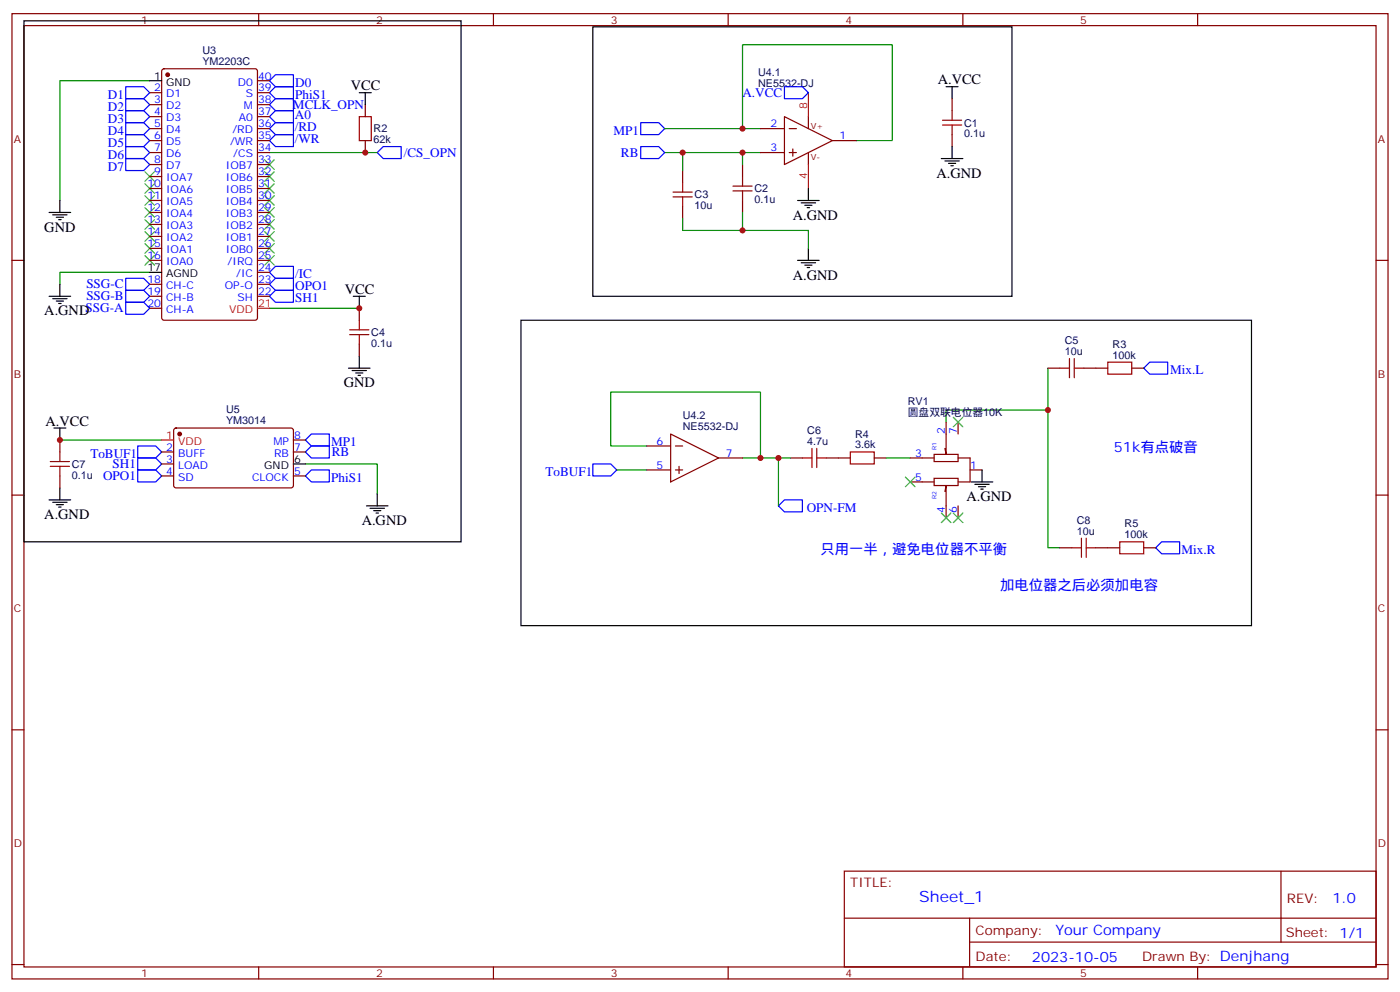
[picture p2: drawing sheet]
<svg xmlns="http://www.w3.org/2000/svg" width="412mm" height="292mm" viewBox="0 0 412 292" stroke-linecap="round" stroke-linejoin="round" font-family="sans-serif">
<g fill="none" stroke="#870000" stroke-width=".35">
<path d="M3.5 4h405.4v284.4h-405.4zM7.1 7.5h398.2v277.3h-398.2zM76.2 4v3.5M145.3 4v3.5M214.5 4v3.5M283.6 4v3.5M352.8 4v3.5M44.1 37.9h3.5M44.1 27.3h3.5M44.1 30.8h3.5M44.1 34.4h3.5M47.9 20.5l.4-.3h26.8l.7 .5v72.9l-.4 .7h-27.1l-.6-.4-.1-72.9z"/>
<path d="M75.8 37.9h3.6M75.8 27.3h3.6M75.8 30.8h3.6M75.8 34.4h3.6M75.8 23.8h3.6M107.6 30.8v3.6M224 37.9h7.1M231.1 34.4l14.1 7-14.1 7.1zM232.5 37.9h2.1M238.1 34.4v3.5M280.5 29.1v3.5M280.5 39.7v3.5"/>
<path d="M44.1 44.9h3.5M44.1 41.4h3.5M44.1 48.5h3.5M44.1 52h3.5M44.1 55.5h3.5M44.1 59.1h3.5M75.8 44.9h3.6M75.8 41.4h3.6M75.8 48.5h3.6M75.8 52h3.6M75.8 55.5h3.6M75.8 59.1h3.6"/>
<path d="M107.6 41.4v3.5M201.1 50.2v3.6M218.7 48.5v3.5M218.7 59.1v3.5M224 44.9h7.1M232.5 44.9h2.1M233.5 43.9v2.1M238.1 44.9v3.6M245.2 41.4h7M3.5 76.7h3.6M44.1 76.7h3.5M44.1 62.6h3.5"/>
<path d="M44.1 66.1h3.5M44.1 69.6h3.5M44.1 73.2h3.5M75.8 76.7h3.6M75.8 62.6h3.6M75.8 66.1h3.6M75.8 69.6h3.6M75.8 73.2h3.6M201.1 60.8v3.5M405.3 76.7h3.6M44.1 83.7h3.5M44.1 87.3h3.5"/>
<path d="M44.1 90.8h3.5M75.8 83.7h3.6M75.8 87.3h3.6M75.8 80.2h3.6M105.8 90.8v3.5M105.8 101.4v3.5M308.7 108.4h3.5M319.3 108.4h7M333.4 108.4h3.5M17.6 129.6v3.5M47.6 133.1h3.6M47.6 136.7h3.6"/>
<path d="M51.4 126.3l.5-.2h34.1l.4 .7v16.5l-.7 .4h-34.1l-.4-.7v-16.2zM86.4 133.1h3.6M86.4 129.6h3.6M190.5 131.4h7.1M190.5 138.4h7.1M197.6 127.8l14.1 7.1-14.1 7.1zM199 131.4h2.1M199 138.4h2.1M200 137.4v2.1M211.7 134.9h7M232.8 134.9h3.6M243.4 134.9h7.1"/>
<path d="M257.5 134.9h3.6M268.1 134.9h7.1M275.2 133.8h7v2.2h-7zM278.7 124.3v9.5l-.4-1.7M282.2 134.9h3.6v7.1h-3.6M282.2 124.3v3.5M285.8 138.4h3.5M3.5 145.8h3.6M17.6 140.2v3.5M47.6 140.2h3.6M86.4 140.2h3.6M268.1 142h7.1"/>
<path d="M275.2 140.9h7v2.1h-7zM278.3 144.8l.4-1.8v9.5M282.2 149v3.5M405.3 145.8h3.6M312.2 161.4h3.5M322.8 161.4h7M336.9 161.4h3.5M3.5 215h3.6M405.3 215h3.6M248.7 256.6h156.6v28.2h-156.6zM377.3 256.6v20.9M248.7 270.5h156.5"/>
<path d="M285.6 277.5h119.6M285.6 270.5v14.1M3.5 284.1h3.6M76.2 284.8v3.6M145.3 284.8v3.6M214.5 284.8v3.6M283.6 284.8v3.6M352.8 284.8v3.6M405.3 284.1h3.6"/>
</g>
<g fill="none" stroke="#00f" stroke-width=".35">
<path d="M37 39.7h5.3l1.8 1.7-1.8 1.8h-5.3zM37 36.1h5.3l1.8 1.8-1.8 1.8h-5.3zM37 32.6h5.3l1.8 1.8-1.8 1.7h-5.3zM37 29.1h5.3l1.8 1.7-1.8 1.8h-5.3zM37 25.5h5.3l1.8 1.8-1.8 1.8h-5.3zM79.4 37.9l1.7-1.8h5.3v3.6h-5.3zM79.4 34.4l1.7-1.8h5.3v3.5h-5.3zM79.4 30.8l1.7-1.7h5.3v3.5h-5.3zM79.4 27.3l1.7-1.8h5.3v3.6h-5.3zM79.4 23.8l1.7-1.8h5.3v3.5h-5.3zM188.7 36.1h5.3l1.8 1.8-1.8 1.8h-5.3zM231.1 25.5h5.3l1.7 1.8-1.7 1.8h-5.3z"/>
<path d="M37 46.7h5.3l1.8 1.8-1.8 1.7h-5.3zM37 43.2h5.3l1.8 1.7-1.8 1.8h-5.3zM79.4 41.4l1.7-1.7h5.3v3.5h-5.3zM111.1 44.9l1.8-1.7h5.3v3.5h-5.3zM188.7 43.2h5.3l1.8 1.7-1.8 1.8h-5.3zM81.1 78.5h5.3v3.5h-5.3l-1.7-1.8zM37 89h5.3l1.8 1.8-1.8 1.8h-5.3zM37 85.5h5.3l1.8 1.8-1.8 1.7h-5.3zM37 82h5.3l1.8 1.7-1.8 1.8h-5.3zM81.1 85.5h5.3v3.5h-5.3l-1.7-1.7zM81.1 82h5.3v3.5h-5.3l-1.7-1.8zM338.7 106.7h5.3v3.5h-5.3l-1.8-1.8z"/>
<path d="M40.6 134.9h5.3l1.7 1.8-1.7 1.7h-5.3zM40.6 138.4h5.3l1.7 1.8-1.7 1.8h-5.3zM40.6 131.4h5.3l1.7 1.7-1.7 1.8h-5.3zM91.7 131.4h5.3v3.5h-5.3l-1.7-1.8zM91.7 127.8h5.3v3.6h-5.3l-1.7-1.8zM91.7 138.4h5.3v3.6h-5.3l-1.7-1.8zM174.6 136.7h5.3l1.8 1.7-1.8 1.8h-5.3zM231.1 147.2h5.3v3.6h-5.3l-1.8-1.8zM342.2 159.6h5.3v3.5h-5.3l-1.8-1.7z"/>
</g>
<g fill="none" stroke="#000" stroke-width=".35">
<path d="M7.1 6.1h128.7v153.5h-128.7zM174.6 7.9h123.5v79.4h-123.5zM44.1 23.8h3.5M105.8 27.3h3.6M107.6 27.3v3.5M278.7 25.5h3.5M280.5 25.5v3.6M17.6 59.1v3.5M234.9 59.1h6.4M236 59.8h4.2M238.1 55.5v3.6M277.3 46.7h6.3"/>
<path d="M278.3 47.4h4.3M279.4 48.1h2.1M280.1 48.8h.7M280.5 43.2v3.5M14.5 62.6h6.3M15.5 63.3h4.3M16.6 64h2.1M17.3 64.7h.7M234.9 76.7h6.4M236 77.4h4.2M237.1 78.1h2.1M237.1 60.5h2.1"/>
<path d="M237.8 78.8h.7M237.8 61.2h.7M238.1 73.2v3.5M14.5 87.3h6.3M15.5 88h4.3M16.6 88.7h2.1M17.3 89.4h.7M17.6 83.7v3.6M44.1 80.2h3.5M104.1 87.3h3.5M105.8 87.3v3.5M153.5 94.3h215.2v90h-215.2z"/>
<path d="M102.7 108.4h6.3M103.7 109.1h4.2M104.8 109.9h2.1M105.5 110.6h.7M105.8 104.9v3.5M15.9 126.1h3.5M17.6 126.1v3.5M86.4 136.7h3.6M289.3 138.4v3.6M14.5 147.2h6.3M15.5 148h4.3M16.6 148.7h2.1"/>
<path d="M17.3 149.4h.7M17.6 143.7v3.5M107.9 149h6.4M109 149.7h4.2M110.1 150.4h2.1M110.8 151.1h.7M111.1 145.5v3.5M286.1 142h6.4M287.2 142.7h4.2M288.2 143.4h2.1M288.9 144.1h.7"/>
</g>
<g fill="none" stroke="#a10000" stroke-width=".35">
<path d="M105.8 34.4h3.6v7h-3.6zM277.6 35.4h5.7M277.6 36.8h5.7M280.5 32.6v2.8M280.5 36.8v2.9M198.3 56.6h5.6M198.3 58h5.6M201.1 53.8v2.8M201.1 58v2.8M215.9 56.2h5.6M215.9 54.8h5.6M218.7 52v2.8"/>
<path d="M218.7 56.2v2.9M103 98.6h5.7M103 97.2h5.7M105.8 94.3v2.9M105.8 98.6v2.8M312.2 108.4h2.8M315 105.6v5.7M316.4 108.4h2.9M316.4 105.6v5.7M326.3 106.7h7.1v3.5h-7.1zM14.8 137.4h5.7M14.8 136h5.7"/>
<path d="M17.6 133.1v2.9M17.6 137.4v2.8M236.4 134.9h2.8M239.2 132.1v5.6M240.6 132.1v5.6M240.6 134.9h2.8M250.5 133.1h7v3.6h-7zM318.6 158.5v5.7M320 158.5v5.7M329.8 159.6h7.1v3.5h-7.1zM315.7 161.4h2.9M320 161.4h2.8"/>
</g>
<g fill="none" stroke="#008700" stroke-width=".35">
<path d="M44.1 23.8h-26.5v35.3M195.8 37.9h28.2M218.7 37.9v-24.7h44.1v28.2h-10.6M79.4 44.9h31.7M195.8 44.9h28.2M201.1 44.9v5.3M218.7 44.9v3.6M218.7 62.6v5.3h-17.6v-3.6M218.7 67.9h19.4v5.3M44.1 80.2h-26.5v3.5M79.4 90.8h26.4M308.7 108.4v12.4h-30v3.5"/>
<path d="M17.6 129.6h30M90 136.7h21.1v8.8M181.7 138.4h8.8M190.5 131.4h-10.6v-15.9h44.1v19.4h-5.3M224 134.9h8.8M229.3 134.9v14.1M261.1 134.9h7M308.7 120.8v40.6h3.5"/>
</g>
<g fill="none" stroke="#3c3" stroke-width=".35">
<path d="M42.7 57.6l2.8 2.9M42.7 54.1l2.8 2.8M42.7 50.6l2.8 2.8M45.5 57.6l-2.8 2.9M45.5 54.1l-2.8 2.8M45.5 50.6l-2.8 2.8M78 47.1l2.8 2.8M78 50.6l2.8 2.8M78 54.1l2.8 2.8M78 57.6l2.8 2.9M80.8 47.1l-2.8 2.8M80.8 50.6l-2.8 2.8"/>
<path d="M80.8 54.1l-2.8 2.8M80.8 57.6l-2.8 2.9M42.7 75.3l2.8 2.8M42.7 71.8l2.8 2.8M42.7 68.2l2.8 2.8M42.7 64.7l2.8 2.8M42.7 61.2l2.8 2.8M45.5 75.3l-2.8 2.8M45.5 71.8l-2.8 2.8M45.5 68.2l-2.8 2.8M45.5 64.7l-2.8 2.8M45.5 61.2l-2.8 2.8"/>
<path d="M78 61.2l2.8 2.8M78 64.7l2.8 2.8M78 68.2l2.8 2.8M78 71.8l2.8 2.8M78 75.3l2.8 2.8M80.8 61.2l-2.8 2.8M80.8 64.7l-2.8 2.8M80.8 68.2l-2.8 2.8M80.8 71.8l-2.8 2.8M80.8 75.3l-2.8 2.8M280.8 122.9l2.8 2.8M283.6 122.9l-2.8 2.8"/>
<path d="M266.7 140.5l2.8 2.9M269.5 140.5l-2.8 2.9M277.3 151.1l2.8 2.9M280.1 151.1l-2.8 2.9M280.8 151.1l2.8 2.9M283.6 151.1l-2.8 2.9"/>
</g>
<g fill="#870000" stroke="#870000" stroke-width=".35">
<circle cx="52.9" cy="127.8" r=".53"/>
<circle cx="49.4" cy="22" r=".53"/>
</g>
<path d="M238.1 27.3v7.1M238.1 48.5v7M75.8 90.8h3.6M47.6 129.6h3.6" fill="none" stroke="#f00" stroke-width=".35"/>
<g fill="#c00">
<circle cx="17.6" cy="129.6" r=".88"/>
<circle cx="105.8" cy="90.8" r=".88"/>
<circle cx="218.7" cy="37.9" r=".88"/>
<circle cx="201.1" cy="44.9" r=".88"/>
<circle cx="218.7" cy="44.9" r=".88"/>
<circle cx="218.7" cy="67.9" r=".88"/>
<circle cx="224" cy="134.9" r=".88"/>
<circle cx="107.6" cy="44.9" r=".88"/>
<circle cx="229.3" cy="134.9" r=".88"/>
<circle cx="308.7" cy="120.8" r=".88"/>
</g>
<text font-size="4.6" fill="#00f" x="270.8" y="265.6">Sheet_1</text>
<g font-size="4.2">
<text x="103.4" y="26.6">VCC</text>
<text x="276.2" y="24.8">A.VCC</text>
<text x="275.9" y="52.4">A.GND</text>
<text x="233.5" y="64.7">A.GND</text>
<text x="13.1" y="68.2">GND</text>
<text x="233.5" y="82.3">A.GND</text>
<text x="101.6" y="86.6">VCC</text>
<text x="13.1" y="92.9">A.GNDSSG-A</text>
<text x="101.2" y="114.1">GND</text>
<text x="13.4" y="125.4">A.VCC</text>
<text x="284.7" y="147.6">A.GND</text>
<text x="13.1" y="152.9">A.GND</text>
<text x="106.5" y="154.7">A.GND</text>
</g>
<g font-size="4.2" fill="#00f">
<text x="328.1" y="133.1">51k有点破音</text>
<text x="241.7" y="163.1">只用一半，避免电位器不平衡</text>
<text x="294.6" y="173.7">加电位器之后必须加电容</text>
<text x="392.5" y="265.9">1.0</text>
<text x="310.9" y="275.4">Your Company</text>
<text x="304" y="283.2">2023-10-05</text>
</g>
<g font-size="3.9" fill="#00f">
<text x="31.8" y="29.1">D1</text>
<text x="87" y="29.1">PhiS1</text>
<text x="87" y="25.5">D0</text>
<text x="218.7" y="28.5">A.VCC</text>
<text x="31.8" y="32.6">D2</text>
<text x="86.3" y="32.1">MCLK_OPN</text>
<text x="86.9" y="35.1">A0</text>
<text x="31.8" y="39.7">D4</text>
<text x="31.8" y="36.1">D3</text>
<text x="86.9" y="38.6">/RD</text>
<text x="180.7" y="39.7">MP1</text>
<text x="31.8" y="46.7">D6</text>
<text x="31.8" y="43.2">D5</text>
<text x="86.9" y="42.1">/WR</text>
<text x="119" y="46.1">/CS_OPN</text>
<text x="182.9" y="46.2">RB</text>
<text x="31.8" y="50.2">D7</text>
<text x="87" y="82">/IC</text>
<text x="25.4" y="88.5">SSG-B</text>
<text x="25.4" y="85">SSG-C</text>
<text x="87" y="89">SH1</text>
<text x="87" y="85.5">OPO1</text>
<text x="344.7" y="110.2">Mix.L</text>
<text x="97.5" y="131.4">MP1</text>
<text x="26.6" y="134.9">ToBUF1</text>
<text x="33.2" y="137.7">SH1</text>
<text x="97.7" y="134.4">RB</text>
<text x="30.4" y="141.3">OPO1</text>
<text x="97.5" y="142">PhiS1</text>
<text x="160.7" y="140.2">ToBUF1</text>
<text x="237.6" y="150.8">OPN-FM</text>
<text x="348.1" y="163.1">Mix.R</text>
</g>
<g font-size="3.9" fill="#800">
<text x="250.5" y="261.2">TITLE:</text>
<text x="379.1" y="265.9">REV:</text>
<text x="287.4" y="275.4">Company:</text>
<text x="378.7" y="276">Sheet: 1/1</text>
<text x="287.4" y="283.1">Date:</text>
<text x="336.4" y="283.2">Drawn By: Denjhang</text>
</g>
<g font-size="3.2" fill="#800">
<text x="41.6" y="7">1</text>
<text x="110.8" y="7">2</text>
<text x="179.9" y="7">3</text>
<text x="249.1" y="7">4</text>
<text x="318.2" y="7">5</text>
<text x="4.1" y="42.1">A</text>
<text x="405.9" y="42.1">A</text>
<text x="4.1" y="111.3">B</text>
<text x="405.9" y="111.3">B</text>
<text x="4.1" y="180.4">C</text>
<text x="405.9" y="180.4">C</text>
<text x="4.1" y="249.6">D</text>
<text x="405.9" y="249.6">D</text>
<text x="41.6" y="287.8">1</text>
<text x="110.8" y="287.8">2</text>
<text x="179.9" y="287.8">3</text>
<text x="249.1" y="287.8">4</text>
<text x="318.2" y="287.8">5</text>
</g>
<g font-size="3.2" fill="#000080">
<text x="59.6" y="16">U3</text>
<text x="59.6" y="19.2">YM2203C</text>
<text x="223.3" y="22.3">U4.1</text>
<text x="223.3" y="25.5">NE5532-DJ</text>
<text x="110.1" y="39">R2</text>
<text x="284" y="40.4">0.1u</text>
<text x="284" y="37.3">C1</text>
<text x="110.1" y="42.2">62k</text>
<text x="204.6" y="58.4">C3</text>
<text x="222.2" y="59.9">0.1u</text>
<text x="222.3" y="56.7">C2</text>
<text x="204.6" y="61.6">10u</text>
<text x="109.4" y="99">C4</text>
<text x="313.6" y="101.4">C5</text>
<text x="109.4" y="102.2">0.1u</text>
<text x="313.6" y="104.6">10u</text>
<text x="327.7" y="105.6">100k</text>
<text x="327.7" y="102.4">R3</text>
<text x="267.4" y="119.4">RV1</text>
<text x="66.6" y="124.8">YM3014</text>
<text x="66.6" y="121.8">U5</text>
<text x="201.1" y="123.5">U4.2</text>
<text x="267.4" y="122.6">圆盘双联电位器10K</text>
<text x="201.1" y="126.7">NE5532-DJ</text>
<text x="237.8" y="131">4.7u</text>
<text x="237.8" y="127.8">C6</text>
<text x="251.9" y="129">R4</text>
<text x="21.2" y="137.8">C7</text>
<text x="251.9" y="132.1">3.6k</text>
<text x="21.2" y="141">0.1u</text>
<text x="317.2" y="154.4">C8</text>
<text x="331.3" y="155.3">R5</text>
<text x="317.2" y="157.5">10u</text>
<text x="331.3" y="158.5">100k</text>
</g>
<g font-size="3.2">
<text x="45.4" y="23.4">1</text>
<text x="48.9" y="25.2">GND</text>
<text x="43.4" y="79.9">17</text>
<text x="48.9" y="81.6">AGND</text>
<text x="86.6" y="136.3">6</text>
<text x="77.8" y="138.1">GND</text>
</g>
<g font-size="3.2" fill="#00f">
<text x="76" y="23.4">40</text>
<text x="45.4" y="27">2</text>
<text x="48.9" y="28.7">D1</text>
<text x="70.1" y="25.2">D0</text>
<text x="72.4" y="28.7">S</text>
<text x="76" y="27">39</text>
<text x="45.4" y="30.5">3</text>
<text x="45.4" y="34">4</text>
<text x="48.9" y="32.2">D2</text>
<text x="48.9" y="35.8">D3</text>
<text x="70.4" y="35.8">A0</text>
<text x="71.9" y="32.2">M</text>
<text x="76" y="34">37</text>
<text x="76" y="30.5">38</text>
<text x="45.4" y="37.5">5</text>
<text x="45.4" y="41.1">6</text>
<text x="48.9" y="39.3">D4</text>
<text x="68.4" y="39.3">/RD</text>
<text x="76" y="41.1">35</text>
<text x="76" y="37.5">36</text>
<text x="226.9" y="37.5">2</text>
<text x="247.3" y="41.1">1</text>
<text x="45.4" y="44.6">7</text>
<text x="48.9" y="42.8">D5</text>
<text x="48.9" y="46.4">D6</text>
<text x="67.8" y="42.8">/WR</text>
<text x="68.7" y="46.4">/CS</text>
<text x="76" y="44.6">34</text>
<text x="226.9" y="44.6">3</text>
<text x="45.4" y="48.1">8</text>
<text x="45.4" y="51.6">9</text>
<text x="48.9" y="49.9">D7</text>
<text x="48.9" y="53.4">IOA7</text>
<text x="66.5" y="53.4">IOB6</text>
<text x="66.5" y="49.9">IOB7</text>
<text x="76" y="51.6">32</text>
<text x="76" y="48.1">33</text>
<text x="43.4" y="55.2">10</text>
<text x="43.4" y="58.7">11</text>
<text x="48.9" y="56.9">IOA6</text>
<text x="66.5" y="56.9">IOB5</text>
<text x="76" y="58.7">30</text>
<text x="76" y="55.2">31</text>
<text x="43.4" y="62.2">12</text>
<text x="43.4" y="65.8">13</text>
<text x="48.9" y="60.5">IOA5</text>
<text x="48.9" y="64">IOA4</text>
<text x="66.5" y="64">IOB3</text>
<text x="66.5" y="60.5">IOB4</text>
<text x="76" y="65.8">28</text>
<text x="76" y="62.2">29</text>
<text x="43.4" y="69.3">14</text>
<text x="48.9" y="67.5">IOA3</text>
<text x="48.9" y="71">IOA2</text>
<text x="66.5" y="71">IOB1</text>
<text x="66.5" y="67.5">IOB2</text>
<text x="76" y="69.3">27</text>
<text x="43.4" y="72.8">15</text>
<text x="43.4" y="76.3">16</text>
<text x="48.9" y="74.6">IOA1</text>
<text x="66.5" y="74.6">IOB0</text>
<text x="76" y="76.3">25</text>
<text x="76" y="72.8">26</text>
<text x="43.4" y="83.4">18</text>
<text x="48.9" y="78.1">IOA0</text>
<text x="67.1" y="78.1">/IRQ</text>
<text x="69.6" y="81.6">/IC</text>
<text x="76" y="83.4">23</text>
<text x="76" y="79.9">24</text>
<text x="43.4" y="86.9">19</text>
<text x="48.9" y="85.2">CH-C</text>
<text x="48.9" y="88.7">CH-B</text>
<text x="66.2" y="85.2">OP-O</text>
<text x="70" y="88.7">SH</text>
<text x="76" y="86.9">22</text>
<text x="43.4" y="90.5">20</text>
<text x="48.9" y="92.2">CH-A</text>
<text x="80.5" y="131">MP</text>
<text x="86.6" y="129.3">8</text>
<text x="193.4" y="131">6</text>
<text x="278.3" y="127.8" transform="rotate(-90 278.3 127.8)">2</text>
<text x="281.9" y="127.8" transform="rotate(-90 281.9 127.8)">7</text>
<text x="49" y="132.8">2</text>
<text x="49" y="136.3">3</text>
<text x="52.5" y="134.5">BUFF</text>
<text x="80.7" y="134.5">RB</text>
<text x="86.6" y="132.8">7</text>
<text x="213.8" y="134.5">7</text>
<text x="269.6" y="134.5">3</text>
<text x="49" y="139.8">4</text>
<text x="52.5" y="138.1">LOAD</text>
<text x="52.5" y="141.6">SD</text>
<text x="74.2" y="141.6">CLOCK</text>
<text x="86.6" y="139.8">5</text>
<text x="193.4" y="138.1">5</text>
<text x="269.6" y="141.6">5</text>
<text x="285.8" y="138.1">1</text>
<text x="278.3" y="151" transform="rotate(-90 278.3 151)">4</text>
<text x="281.9" y="151" transform="rotate(-90 281.9 151)">6</text>
</g>
<g font-size="3.2" fill="#f00">
<text x="237.8" y="32.2" transform="rotate(-90 237.8 32.2)">8</text>
<text x="237.8" y="52.6" transform="rotate(-90 237.8 52.6)">4</text>
<text x="67.5" y="92.2">VDD</text>
<text x="76" y="90.5">21</text>
<text x="49" y="129.3">1</text>
<text x="52.5" y="131">VDD</text>
</g>
<g font-size="2.5" fill="#800">
<text x="238.8" y="37.9">V+</text>
<text x="238.8" y="47.1">V-</text>
</g>
<g font-size="1.8" fill="#00f">
<text x="275.8" y="132.5" transform="rotate(-90 275.8 132.5)">R1</text>
<text x="275.8" y="146.9" transform="rotate(-90 275.8 146.9)">R2</text>
</g>
</svg>
